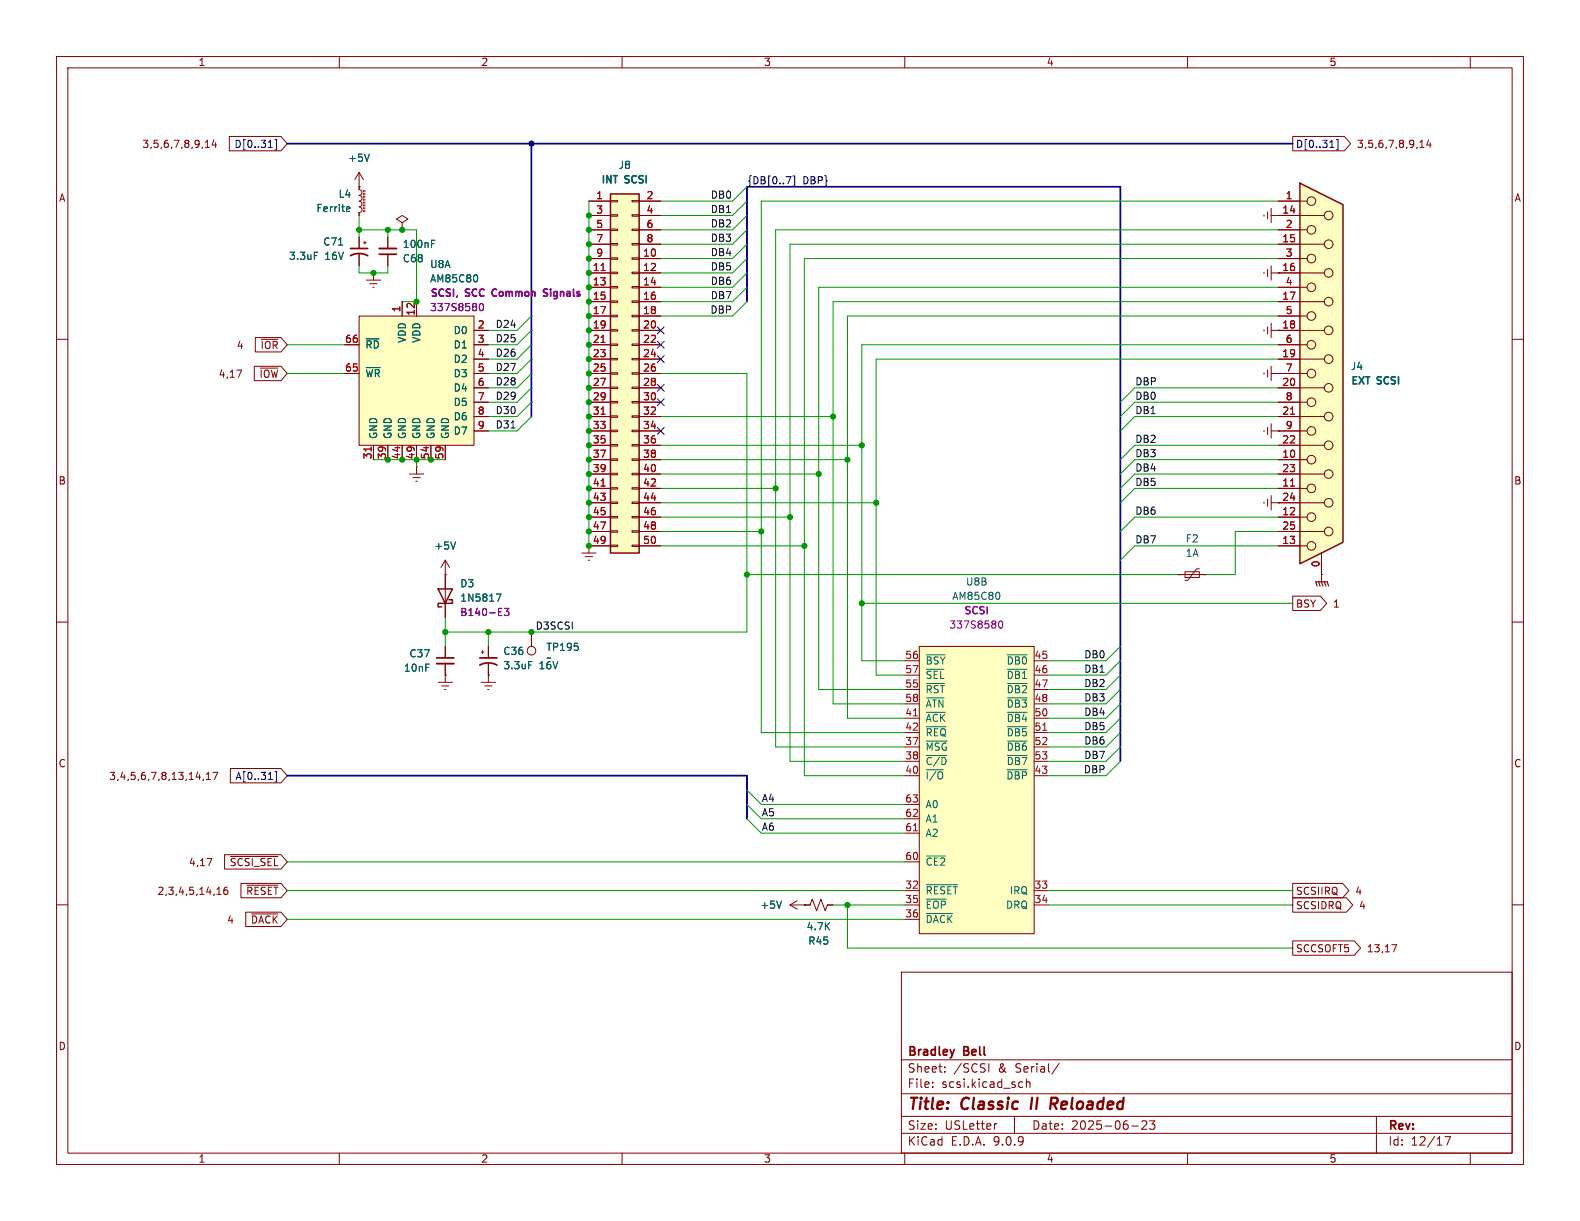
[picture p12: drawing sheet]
<svg xmlns="http://www.w3.org/2000/svg" width="279mm" height="216mm" viewBox="0 0 279 216" stroke-linecap="round" stroke-linejoin="round" font-family="sans-serif">
<g fill="none" stroke="#840000" stroke-width=".18">
<path d="M10 10h259.4v195.9h-259.4zM12 12h255.4v191.9h-255.4zM60 10v2M110 10v2M160 10v2M210 10v2M260 10v2M63.5 33.5l.3 .1 .2 .3-.1 .4-.4 .2 .4 .2 .1 .3-.1 .4-.4 .2 .4 .2 .1 .4-.2 .3-.3 .1 .4 .1 .1 .4-.1 .3-.4 .2v.5M63.5 33v.5M64.3 33.7v.2M64.3 34.2v.2M64.3 34.7v.2"/>
<path d="M64.3 35.2v.2M64.3 35.7v.2M64.3 36.2v.2M64.3 36.7v.3M64.3 37.2v.3M64.5 33.7v.2M64.5 34.2v.2M64.5 34.7v.2M64.5 35.2v.2M64.5 35.7v.2M64.5 36.2v.2M64.5 36.7v.3"/>
<path d="M64.5 37.2v.3M63.5 41.9v2M63.5 45v2M64.3 42.9h.5M64.5 42.7v.5M10 60h2M223.5 65.9v.3M224.2 65.4v1.3M224.8 66h1.3M224.8 64.8v2.5M226.1 66h.1M267.4 60h2"/>
<path d="M10 110h2M78.7 119.4h.1M78.7 114.3v2M78.7 117.3v3.4M85.1 115.3h.5M85.3 115.1v.5M86.4 119.4h.1M86.4 114.3v2M86.4 117.3v3.4M94 111.8v2.5M233.7 101.6h.1M233.7 101.6v1.3"/>
<path d="M267.4 110h2M77.5 120.7h2.5M78.1 121.3h1.3M78.6 121.9h.3M85.1 120.7h2.5M85.7 121.3h1.3M86.2 121.9h.3M10 160h2M142.2 160h1.1l.3-1 .8 2 .8-2 .7 2 .4-1h1M159.4 171.9h108v32h-108zM267.4 160h2M159.4 197.4h108"/>
<path d="M159.4 193.4h108M159.4 187.4h108M164.9 192.1v.2M164.9 191.4v.1M167.1 189.4v.2M167.1 188.7v.1M174.9 188.1v1.5M176.3 198.7l-.3 .1M179.4 197.4v3M180.4 191.3l.5 .1M180.9 192.2l-.5 .1M181.5 191.4l.2-.1 .4 .1v.9"/>
<path d="M181.5 190.8v1.5M187.3 188l-1.3 1.9M200.1 199.1h1.2M201.9 198.3l.6-.1 .2 .1 .1 .3-.9 1.1h.9M203.3 198.2h.9l-.5 .6 .4 .1v.6l-.2 .2h-.4l-.2-.2M243.4 197.4v6.5M60 203.9v2M110 203.9v2M159.4 200.4h108M160 203.9v2M210 203.9v2M255.5 201h1l-.6 1.5"/>
<path d="M260 203.9v2"/>
<circle cx="94" cy="115.1" r=".76"/>
</g>
<path d="M182.5 194.1l-.2 2M183.5 194.1l-.3 2M186.3 195.2l.5 .9M186.7 194.1h-.8l-.2 2M186.8 195.1l-1 .1" fill="none" stroke="#840000" stroke-width=".4"/>
<path d="M62 45.2a3.2 3.2 0 0 1 3 0M62 43.9h3M77.2 116.3h3.1M84.8 117.6a3.2 3.2 0 0 1 3.1 0M84.8 116.3h3.1" fill="none" stroke="#840000" stroke-width=".3"/>
<path d="M61.5 36.6h.3l.1 .3-.6 .1M61.8 37.3l-.3 .1M55.6 44.6h.6M59.9 43.3h.7M93.5 117h.6" fill="none" stroke="#006464" stroke-width=".18"/>
<path d="M232.9 103.6l-.2-.7h2l.2 .7M233.2 102.9l.2 .7M233.7 102.9l.2 .7M234.2 102.9l.2 .7" fill="none" stroke="#840000" stroke-width=".2"/>
<path d="M77.2 117.3h3.1" fill="none" stroke="#840000" stroke-width=".33"/>
<path d="M229.9 32.4l7.6 3.8v59.7l-7.6 3.8z" fill="#ffffc2"/>
<path d="M229.9 32.4l7.6 3.8v59.7l-7.6 3.8z" fill="none" stroke="#840000" stroke-width=".25"/>
<g fill="none" stroke="#840000" stroke-width=".18">
<path d="M226.1 35.6h5M226.1 38.1h8.1M226.1 40.6h5M226.1 43.2h8.1M226.1 45.7h5M226.1 48.3h8.1M226.1 50.8h5M226.1 53.3h8.1M226.1 55.9h5M226.1 58.4h8.1M223.5 76.1v.2M224.2 75.6v1.2"/>
<path d="M224.8 76.2h6.3M224.8 74.9v2.6M226.1 76.2h.1M226.1 61h5M226.1 63.5h8.1M226.1 66h5M226.1 68.6h8.1M226.1 71.1h5M226.1 73.7h8.1M226.1 78.7h8.1M226.1 81.3h5M226.1 83.8h8.1"/>
<path d="M226.1 86.4h5M226.1 88.9h8.1M226.1 91.4h5M226.1 94h8.1M226.1 96.5h5M233.7 97.8v3.8"/>
<circle cx="231.9" cy="35.6" r=".76"/>
<circle cx="234.9" cy="38.1" r=".76"/>
<circle cx="231.9" cy="40.6" r=".76"/>
<circle cx="231.9" cy="45.7" r=".76"/>
<circle cx="231.9" cy="55.9" r=".76"/>
<circle cx="231.9" cy="50.8" r=".76"/>
<circle cx="234.9" cy="58.4" r=".76"/>
<circle cx="234.9" cy="43.2" r=".76"/>
<circle cx="234.9" cy="53.3" r=".76"/>
<circle cx="234.9" cy="48.3" r=".76"/>
<circle cx="231.9" cy="66" r=".76"/>
<circle cx="231.9" cy="61" r=".76"/>
<circle cx="231.9" cy="71.1" r=".76"/>
<circle cx="231.9" cy="76.2" r=".76"/>
<circle cx="234.9" cy="78.7" r=".76"/>
<circle cx="234.9" cy="63.5" r=".76"/>
<circle cx="234.9" cy="68.6" r=".76"/>
<circle cx="234.9" cy="73.7" r=".76"/>
<circle cx="231.9" cy="81.3" r=".76"/>
<circle cx="231.9" cy="86.4" r=".76"/>
<circle cx="231.9" cy="96.5" r=".76"/>
<circle cx="231.9" cy="91.4" r=".76"/>
<circle cx="234.9" cy="94" r=".76"/>
<circle cx="234.9" cy="83.8" r=".76"/>
<circle cx="234.9" cy="88.9" r=".76"/>
</g>
<path d="M228.2 73.2h.7M228.2 85.9h.7" fill="none" stroke="#a90000" stroke-width=".18"/>
<path d="M162.6 114.3h20.3v50.8h-20.3z" fill="#ffffc2"/>
<g fill="none" stroke="#840000" stroke-width=".18">
<path d="M223.5 38v.2M224.2 37.5v1.2M224.8 36.8v2.6M224.8 38.1h1.3M226.1 38.1h.1M223.5 48.1v.3M223.5 58.3v.2M224.2 47.6v1.3M224.2 57.8v1.3M224.8 47v2.5M224.8 57.2v2.5M224.8 48.3h1.3"/>
<path d="M224.8 58.4h1.3M226.1 48.3h.1M226.1 58.4h.1M223.5 88.8v.2M224.2 88.3v1.2M224.8 88.9h1.3M224.8 87.6v2.6M226.1 88.9h.1M160 116.8h2.6M160 119.4h2.6M162.6 114.3h20.3v50.8h-20.3zM182.9 116.8h2.5"/>
<path d="M182.9 119.4h2.5M160 121.9h2.6M160 124.5h2.6M160 127h2.6M160 129.5h2.6M160 132.1h2.6M160 134.6h2.6M160 137.2h2.6M182.9 121.9h2.5M182.9 124.5h2.5M182.9 127h2.5M182.9 129.5h2.5"/>
<path d="M182.9 132.1h2.5M182.9 134.6h2.5M182.9 137.2h2.5M160 142.2h2.6M160 144.8h2.6M160 147.3h2.6M160 152.4h2.6M160 157.5h2.6M182.9 157.5h2.5M160 160h2.6M160 162.6h2.6M182.9 160h2.5"/>
</g>
<g fill="none" stroke="#006464" stroke-width=".18">
<path d="M163.8 115.8h3.3M163.8 118.3h3.1M176.7 104.8l.1 .4-.1 .7M178.1 115.8h3.5M178.1 118.3h3.5M163.8 120.9h3.2M163.8 123.4h3.1M163.8 126h3.4M163.8 128.5h3.5M163.8 131h3.7M163.8 133.6h3.6M163.8 136.1h3"/>
<path d="M178.1 136.1h3.5M178.1 120.9h3.5M178.1 123.4h3.5M178.1 126h3.5M178.1 128.5h3.5M178.1 131h3.5M178.1 133.6h3.5M163.8 151.4h3.4M163.8 156.4h5.5M163.8 159h3.5M163.8 161.5h4.6"/>
</g>
<path d="M161.5 126.6h.8M184.4 129.1h.7M161.5 146.9h.8" fill="none" stroke="#a90000" stroke-width=".18"/>
<path d="M176.7 109.9l.2-.1a.68 .68 0 0 1 .4 .6 .68 .68 0 0 1-.4 .7l-.2-.2-.1-.3z" fill="none" stroke="#840084" stroke-width=".18"/>
<path d="M107.9 34.3h5.1v63.5h-5.1z" fill="#ffffc2"/>
<path d="M107.9 34.3h5.1v63.5h-5.1zM77.5 104.1h2.5l-1.3 2.6zM79.4 106h.6v.7h-2.5v.6h.6" fill="none" stroke="#840000" stroke-width=".25"/>
<g fill="none" stroke="#840000" stroke-width=".18">
<path d="M63.5 33h.1M63.5 30.5l-.8 1.3M63.5 30.5l.8 1.3M63.5 30.5v2.5M71.1 39.4l1-.7-1-.6-1 .6 1 .7v1.2M104.1 35.6h3.8M104.1 38.1h3.8M107.9 35.4h1.3v.3h-1.3zM107.9 38h1.3v.2h-1.3zM111.8 35.4h1.2v.3h-1.2zM111.8 38h1.2v.2h-1.2zM113 35.6h3.8"/>
<path d="M113 38.1h3.8M64.8 49.5h2.5M65.4 50.2h1.3M65.9 50.8h.3M66 48.3h.1M66 48.3v1.2M68.6 41.9v2M68.6 45v2M71.1 40.6h.1M104.1 40.6h3.8M104.1 43.2h3.8M104.1 45.7h3.8"/>
<path d="M104.1 48.3h3.8M104.1 50.8h3.8M104.1 53.3h3.8M104.1 55.9h3.8M104.1 58.4h3.8M107.9 40.5h1.3v.3h-1.3zM107.9 43.1h1.3v.2h-1.3zM107.9 45.6h1.3v.2h-1.3zM107.9 48.1h1.3v.3h-1.3zM107.9 50.7h1.3v.2h-1.3zM107.9 53.2h1.3v.3h-1.3zM107.9 55.8h1.3v.2h-1.3z"/>
<path d="M107.9 58.3h1.3v.2h-1.3zM111.8 40.5h1.2v.3h-1.2zM111.8 43.1h1.2v.2h-1.2zM111.8 45.6h1.2v.2h-1.2zM111.8 48.1h1.2v.3h-1.2zM111.8 50.7h1.2v.2h-1.2zM111.8 53.2h1.2v.3h-1.2zM111.8 55.8h1.2v.2h-1.2zM111.8 58.3h1.2v.2h-1.2zM113 40.6h3.8M113 43.2h3.8M113 45.7h3.8"/>
<path d="M113 48.3h3.8M113 50.8h3.8M113 53.3h3.8M113 55.9h3.8M113 58.4h3.8M104.1 61h3.8M104.1 63.5h3.8M104.1 66h3.8M104.1 68.6h3.8M104.1 71.1h3.8M104.1 73.7h3.8M104.1 76.2h3.8"/>
<path d="M104.1 78.7h3.8M107.9 60.8h1.3v.3h-1.3zM107.9 63.4h1.3v.2h-1.3zM107.9 65.9h1.3v.3h-1.3zM107.9 68.5h1.3v.2h-1.3zM107.9 71h1.3v.2h-1.3zM107.9 73.5h1.3v.3h-1.3zM107.9 76.1h1.3v.2h-1.3zM107.9 78.6h1.3v.3h-1.3zM111.8 60.8h1.2v.3h-1.2zM111.8 63.4h1.2v.2h-1.2zM111.8 65.9h1.2v.3h-1.2z"/>
<path d="M111.8 68.5h1.2v.2h-1.2zM111.8 71h1.2v.2h-1.2zM111.8 73.5h1.2v.3h-1.2zM111.8 76.1h1.2v.2h-1.2zM111.8 78.6h1.2v.3h-1.2zM113 61h3.8M113 63.5h3.8M113 66h3.8M113 68.6h3.8M113 71.1h3.8M113 73.7h3.8M113 76.2h3.8"/>
<path d="M113 78.7h3.8M72.4 83.8h2.5M73 84.5h1.3M73.5 85.1h.3M73.7 82.6h.1M73.7 82.6v1.2M78.7 99.1v10.1M78.7 99.1l-.7 1.2M78.7 99.1l.8 1.2M104.1 81.3h3.8M104.1 83.8h3.8M104.1 86.4h3.8"/>
<path d="M104.1 88.9h3.8M104.1 91.4h3.8M104.1 94h3.8M104.1 96.5h3.8M107.9 81.2h1.3v.2h-1.3zM107.9 83.7h1.3v.2h-1.3zM107.9 86.2h1.3v.3h-1.3zM107.9 88.8h1.3v.2h-1.3zM107.9 91.3h1.3v.3h-1.3zM107.9 93.9h1.3v.2h-1.3zM107.9 96.4h1.3v.2h-1.3zM111.8 81.2h1.2v.2h-1.2z"/>
<path d="M111.8 83.7h1.2v.2h-1.2zM111.8 86.2h1.2v.3h-1.2zM111.8 88.8h1.2v.2h-1.2zM111.8 91.3h1.2v.3h-1.2zM111.8 93.9h1.2v.2h-1.2zM111.8 96.4h1.2v.2h-1.2zM113 81.3h3.8M113 83.8h3.8M113 86.4h3.8M113 88.9h3.8M113 91.4h3.8M113 94h3.8"/>
<path d="M113 96.5h3.8M78.7 101.6h.1M141 159.3l-1.3 .7M139.7 160l1.3 .8M139.7 160h2.5M142.2 160h.1"/>
</g>
<path d="M106.3 47.8h.7M106.3 60.5h.7M106.3 73.2h.7M106.3 85.9h.7" fill="none" stroke="#a90000" stroke-width=".18"/>
<path d="M65.3 27.2l-.4 1.3M76.3 43.1h.4M76.3 42.5h.6M80.6 95.8l-.5 1.3M87.7 105h.9l-.6 1.3M138.2 159.3l-.4 1.3" fill="none" stroke="#006464" stroke-width=".18"/>
<path d="M88.2 108.8h.6M88.2 107.6h.6M89.2 107.6h.8l-.4 .5 .3 .1v.5l-.2 .1-.5-.1" fill="none" stroke="#840084" stroke-width=".18"/>
<path d="M67.1 45h3" fill="none" stroke="#840000" stroke-width=".3"/>
<path d="M67.1 43.9h3" fill="none" stroke="#840000" stroke-width=".33"/>
<path d="M63.5 55.9h20.3v22.8h-20.3z" fill="#ffffc2"/>
<g fill="none" stroke="#840000" stroke-width=".18">
<path d="M36.3 26.1h.7M36.4 25.1l.3-.3v1.3M37.8 24.7l-.3 .9h.8M38.1 25.2v.9M40.6 24.1h9.1l1.1 1.3-1.1 1.3h-9.1zM63.5 33h.1M63.5 33v.5M63.5 37.6v.5M104.1 35.6h3.8M104.1 38.1h3.8M113 35.6h3.8M113 38.1h3.8"/>
<path d="M226.1 38.1h.1M226.1 35.6h3.8M226.1 38.1h3.8M228.6 24.1h9.1l1.1 1.3-1.1 1.3h-9.1zM251.1 26.1h.7M251.2 25.1l.3-.3v1.3M252.6 24.7l-.3 .9h.8M252.9 25.2v.9M45.1 59.7h4.6l1.1 1.3-1.1 1.2h-4.6zM63.5 55.9h20.3v22.8h-20.3zM63.5 41.9v2M63.5 45v2"/>
<path d="M66 48.3h.1M68.6 41.9v2M68.6 45v2M71.1 53.3v2.6M73.7 53.3v2.6M83.8 58.4h2.6M104.1 58.4h3.8M104.1 40.6h3.8M104.1 43.2h3.8M104.1 45.7h3.8M104.1 48.3h3.8M104.1 50.8h3.8"/>
<path d="M104.1 53.3h3.8M104.1 55.9h3.8M113 58.4h3.8M113 40.6h3.8M113 43.2h3.8M113 45.7h3.8M113 48.3h3.8M113 50.8h3.8M113 53.3h3.8M113 55.9h3.8M226.1 58.4h.1M226.1 48.3h.1"/>
<path d="M226.1 58.4h3.8M226.1 40.6h3.8M226.1 43.2h3.8M226.1 45.7h3.8M226.1 48.3h3.8M226.1 50.8h3.8M226.1 53.3h3.8M226.1 55.9h3.8M41.9 65.4h.8l-.5 1.3M45 64.8h4.7l1.1 1.2-1.1 1.3h-4.7zM46 65.1h3.1M46.2 60h2.9"/>
<path d="M61 61h2.5M61 66h2.5M66 78.7v2.6M68.6 78.7v2.6M71.1 78.7v2.6M73.7 78.7v2.6M76.2 78.7v2.6M78.7 78.7v2.6M83.8 61h2.6M83.8 66h2.6M83.8 63.5h2.6M83.8 68.6h2.6"/>
<path d="M83.8 71.1h2.6M83.8 73.7h2.6M83.8 76.2h2.6M104.1 61h3.8M104.1 66h3.8M104.1 63.5h3.8M104.1 68.6h3.8M104.1 71.1h3.8M104.1 73.7h3.8M104.1 76.2h3.8M104.1 78.7h3.8M113 61h3.8"/>
<path d="M113 66h3.8M113 63.5h3.8M113 68.6h3.8M113 71.1h3.8M113 73.7h3.8M113 76.2h3.8M113 78.7h3.8M226.1 76.2h.1M226.1 66h.1M226.1 61h3.8M226.1 66h3.8M226.1 63.5h3.8"/>
<path d="M226.1 68.6h3.8M226.1 71.1h3.8M226.1 73.7h3.8M226.1 76.2h3.8M226.1 78.7h3.8M102.9 97.8h2.5M103.5 98.4h1.3M104 99.1h.3M104.1 96.5h.1M104.1 96.5v1.3M104.1 81.3h3.8M104.1 83.8h3.8"/>
<path d="M104.1 86.4h3.8M104.1 88.9h3.8M104.1 91.4h3.8M104.1 94h3.8M104.1 96.5h3.8M113 81.3h3.8M113 83.8h3.8M113 86.4h3.8M113 88.9h3.8M113 91.4h3.8M113 94h3.8M113 96.5h3.8"/>
<path d="M226.1 88.9h.1M226.1 81.3h3.8M226.1 83.8h3.8M226.1 86.4h3.8M226.1 88.9h3.8M226.1 91.4h3.8M226.1 94h3.8M226.1 96.5h3.8M233.7 97.8v3.8M78.7 119.4h.1M78.7 101.6h.1M78.7 101.6v2.5"/>
<path d="M78.7 106.7v2.5M78.7 114.3v2M78.7 117.3v2.1M86.4 119.4h.1M86.4 114.3v2M86.4 117.3v2.1M94 111.8v2.5M208.3 101.6h5.1M209.5 101.1h2.6v1h-2.6zM212.1 100.6h-.5l-1.5 2h-.6M228.6 105.4h4.9l1.1 1.3-1.1 1.3h-4.9zM233.7 101.6h.1"/>
<path d="M36 137.8l-.1 .2M36.5 137.8h.7M36.5 136.9l.4-.3v1.2M37.6 136.6h.9l-.6 1.2M40.7 135.9h9l1.1 1.3-1.1 1.2h-9zM36.6 151.8h.9l-.6 1.3M38.4 158.2h.7M38.6 157.1l.1-.2v1.3M39.7 151.1h10l1.1 1.3-1.1 1.3h-10zM40.2 156.9h-.4a.86 .86 0 0 0 0 1.3l.4-.2 .1-.4-.2-.2h-.3l-.2 .2M40.7 151.4h8.4M42.6 156.2h7.1l1.1 1.3-1.1 1.3h-7.1z"/>
<path d="M43.7 156.5h5.4M228.6 158.7h9.5l1.1 1.3-1.1 1.3h-9.5zM228.6 156.2h8.8l1.1 1.3-1.1 1.3h-8.8zM43.5 161.3h6.2l1.1 1.3-1.1 1.2h-6.2zM44.5 161.6h4.6M142.2 160h.1M142.2 160h1.1M146.3 160h1M228.6 166.4h10.9l1.1 1.2-1.1 1.3h-10.9zM246.1 167h.9l-.6 1.3"/>
</g>
<g fill="none" stroke="#006464" stroke-width=".18">
<path d="M61.5 36.6h.3l.1 .3-.6 .1M61.8 37.3l-.3 .1M65.3 27.2l-.4 1.3M55.6 44.6h.6M59.9 43.3h.7M64.7 59.9h2.3M76.3 43.1h.4M76.3 42.5h.6M84.3 48.7l.2 .4-.2 .6M64.7 65h2.5M80.6 95.8l-.5 1.3M87.7 105h.9l-.6 1.3"/>
<path d="M93.5 117h.6M138.2 159.3l-.4 1.3"/>
</g>
<path d="M106.3 47.8h.7M65.6 79v.8M106.3 73.2h.7M106.3 60.5h.7M228.2 73.2h.7M106.3 85.9h.7M228.2 85.9h.7" fill="none" stroke="#a90000" stroke-width=".18"/>
<path d="M96.1 52.3l.5 .1M96.6 51.1h-.3l-.2 .3 .1 .3 .4 .1" fill="none" stroke="#840084" stroke-width=".25"/>
<path d="M84.9 53.7h.2a.68 .68 0 0 1 .4 .6 .68 .68 0 0 1-.4 .6 .84 .84 0 0 1-.2-1.2zM88.2 108.8h.6M88.2 107.6h.6M89.2 107.6h.8l-.4 .5 .3 .1v.5l-.2 .1-.5-.1" fill="none" stroke="#840084" stroke-width=".18"/>
<g fill="none" stroke="#000084" stroke-width=".18">
<path d="M47.5 26.1h.7M48.6 24.7h.3v1.8h-.3M139 31.2h.9l-.6 1.3M140.2 31.1h.3v1.8h-.3M235.2 26.1h.7M236.3 24.7h.3v1.8h-.3M116.2 57.8l1.2 1.2M117.4 57.8l-1.2 1.2M116.2 68l1.2 1.2M116.2 62.9l1.2 1.2M116.2 60.4l1.2 1.2M116.2 75.6l1.2 1.2"/>
<path d="M116.2 70.5l1.2 1.2M117.4 68l-1.2 1.2M117.4 62.9l-1.2 1.2M117.4 60.4l-1.2 1.2M117.4 75.6l-1.2 1.2M117.4 70.5l-1.2 1.2M47.5 137.8h.7M48.6 136.4h.3v1.9h-.3"/>
</g>
<path d="M90.4 75.7h.7" fill="none" stroke="#0f0f0f" stroke-width=".18"/>
<path d="M50.8 25.4h177.8M94 25.4v48.3M132.1 53.3v-20.3h66v101.6M50.8 137.2h81.3v7.6" fill="none" stroke="#000084" stroke-width=".3"/>
<g fill="none" stroke="#009600" stroke-width=".18">
<path d="M63.5 38.1v3.8M104.1 35.6v60.9M132.1 38.1l-2.6 2.5h-12.7M132.1 33l-2.6 2.6h-12.7M132.1 35.6l-2.6 2.5h-12.7M226.1 35.6h-91.5v93.9h25.4M63.5 40.6h10.2v12.7h-2.6M63.5 47v1.3h5.1v-1.3M68.6 40.6v1.3M94 58.4l-2.6 2.6h-5M94 55.9l-2.6 2.5h-5M132.1 43.2l-2.6 2.5h-12.7"/>
<path d="M132.1 40.6l-2.6 2.6h-12.7M132.1 53.3l-2.6 2.6h-12.7M132.1 48.3l-2.6 2.5h-12.7M132.1 45.7l-2.6 2.6h-12.7M132.1 50.8l-2.6 2.5h-12.7M226.1 45.7h-83.9v91.5h17.8M226.1 43.2h-86.4v91.4h20.3M226.1 40.6h-88.9v91.5h22.8M226.1 55.9h-76.2v71.1h10.1M226.1 53.3h-78.8v71.2h12.7M226.1 50.8h-81.3v71.1h15.2M50.8 61h10.2"/>
<path d="M50.8 66h10.2M94 66l-2.6 2.6h-5M94 68.6l-2.6 2.5h-5M94 61l-2.6 2.5h-5M94 71.1l-2.6 2.6h-5M94 63.5l-2.6 2.5h-5M94 73.7l-2.6 2.5h-5M116.8 73.7h30.5M116.8 66h15.3v45.8h-53.4M116.8 78.7h35.6M226.1 68.6h-25.4l-2.6 2.5M226.1 71.1h-25.4l-2.6 2.6"/>
<path d="M226.1 61h-73.7v55.8h7.6M226.1 63.5h-71.2v55.9h5.1M226.1 73.7h-25.4l-2.6 2.5M226.1 78.7h-25.4l-2.6 2.6M66 81.3h12.7M73.7 81.3v1.3M116.8 86.4h20.4M116.8 81.3h33.1M116.8 83.8h28M116.8 91.4h22.9M116.8 94h17.8M116.8 96.5h25.4"/>
<path d="M116.8 88.9h38.1M226.1 86.4h-25.4l-2.6 2.5M226.1 94h-7.7v7.6h-5M226.1 81.3h-25.4l-2.6 2.5M226.1 83.8h-25.4l-2.6 2.6M226.1 91.4h-25.4l-2.6 2.6M226.1 96.5h-25.4l-2.6 2.6M78.7 109.2v5.1M86.4 111.8v2.5M132.1 101.6h76.2M152.4 106.7h76.2M198.1 116.8l-2.5 2.6h-10.2"/>
<path d="M198.1 114.3l-2.5 2.5h-10.2M198.1 119.4l-2.5 2.5h-10.2M132.1 139.7l2.5 2.5h25.4M198.1 124.5l-2.5 2.5h-10.2M198.1 121.9l-2.5 2.6h-10.2M198.1 129.5l-2.5 2.6h-10.2M198.1 127l-2.5 2.5h-10.2M198.1 132.1l-2.5 2.5h-10.2M198.1 134.6l-2.5 2.6h-10.2M50.8 157.5h109.2M50.8 152.4h109.2M132.1 142.2l2.5 2.6h25.4"/>
<path d="M132.1 144.8l2.5 2.5h25.4M185.4 157.5h43.2M50.8 162.6h109.2M147.3 160h12.7M149.9 160v7.6h78.7M185.4 160h43.2"/>
</g>
<g fill="#009600" stroke="#009600" stroke-width=".18">
<circle cx="152.4" cy="78.7" r=".46"/>
<circle cx="137.2" cy="86.4" r=".46"/>
<circle cx="149.9" cy="81.3" r=".46"/>
<circle cx="144.8" cy="83.8" r=".46"/>
<circle cx="147.3" cy="73.7" r=".46"/>
<circle cx="142.2" cy="96.5" r=".46"/>
<circle cx="139.7" cy="91.4" r=".46"/>
<circle cx="152.4" cy="106.7" r=".46"/>
<circle cx="154.9" cy="88.9" r=".46"/>
<circle cx="132.1" cy="101.6" r=".46"/>
<circle cx="134.6" cy="94" r=".46"/>
<circle cx="94" cy="111.8" r=".46"/>
<circle cx="86.4" cy="111.8" r=".46"/>
<circle cx="149.9" cy="160" r=".46"/>
<circle cx="104.1" cy="96.5" r=".46"/>
<circle cx="104.1" cy="86.4" r=".46"/>
<circle cx="104.1" cy="91.4" r=".46"/>
<circle cx="104.1" cy="88.9" r=".46"/>
<circle cx="104.1" cy="94" r=".46"/>
<circle cx="104.1" cy="81.3" r=".46"/>
<circle cx="104.1" cy="83.8" r=".46"/>
<circle cx="76.2" cy="81.3" r=".46"/>
<circle cx="78.7" cy="111.8" r=".46"/>
<circle cx="73.7" cy="81.3" r=".46"/>
<circle cx="71.1" cy="81.3" r=".46"/>
<circle cx="73.7" cy="53.3" r=".46"/>
<circle cx="104.1" cy="63.5" r=".46"/>
<circle cx="104.1" cy="61" r=".46"/>
<circle cx="104.1" cy="66" r=".46"/>
<circle cx="104.1" cy="68.6" r=".46"/>
<circle cx="68.6" cy="81.3" r=".46"/>
<circle cx="104.1" cy="73.7" r=".46"/>
<circle cx="104.1" cy="76.2" r=".46"/>
<circle cx="104.1" cy="78.7" r=".46"/>
<circle cx="104.1" cy="71.1" r=".46"/>
<circle cx="104.1" cy="40.6" r=".46"/>
<circle cx="104.1" cy="43.2" r=".46"/>
<circle cx="104.1" cy="45.7" r=".46"/>
<circle cx="104.1" cy="48.3" r=".46"/>
<circle cx="104.1" cy="38.1" r=".46"/>
<circle cx="104.1" cy="58.4" r=".46"/>
<circle cx="104.1" cy="55.9" r=".46"/>
<circle cx="104.1" cy="53.3" r=".46"/>
<circle cx="104.1" cy="50.8" r=".46"/>
<circle cx="63.5" cy="40.6" r=".46"/>
<circle cx="68.6" cy="40.6" r=".46"/>
<circle cx="71.1" cy="40.6" r=".46"/>
<circle cx="66" cy="48.3" r=".46"/>
</g>
<circle cx="94" cy="25.4" r=".46" fill="#000084" stroke="#000084" stroke-width=".18"/>
<g font-size="2.8" fill="#840000">
<text x="160.4" y="196.8">Title:</text>
<text x="170.1" y="196.8">Classic</text>
<text x="187.4" y="196.8">Reloaded</text>
</g>
<g font-size="2.1" fill="#840000">
<text x="160.4" y="189.9">Sheet:</text>
<text x="160.4" y="187.1">Bradley</text>
<text x="168.6" y="189.9">/SCSI</text>
<text x="170.5" y="187.1">Bell</text>
<text x="176.6" y="189.9">&amp;</text>
<text x="179.7" y="189.9">Serial/</text>
<text x="160.4" y="192.6">File:</text>
<text x="166.5" y="192.6">scsi.kicad_sch</text>
<text x="160.4" y="202.8">KiCad</text>
<text x="160.4" y="200">Size:</text>
<text x="167.1" y="200">USLetter</text>
<text x="168.1" y="202.8">E.D.A.</text>
<text x="175.7" y="202.8">9.0.9</text>
<text x="182.4" y="200">Date:</text>
<text x="189.4" y="200">2025-06-23</text>
<text x="245.4" y="200.2">Rev:</text>
<text x="245.4" y="202.8">Id:</text>
<text x="249.5" y="202.8">12/17</text>
</g>
<g font-size="1.8" fill="#840000">
<text x="35" y="11.9">1</text>
<text x="85" y="11.9">2</text>
<text x="135" y="11.9">3</text>
<text x="185" y="11.9">4</text>
<text x="235" y="11.9">5</text>
<text x="25.1" y="26.4">3,5,6,7,8,9,14</text>
<text x="239.9" y="26.4">3,5,6,7,8,9,14</text>
<text x="10.3" y="35.9">A</text>
<text x="267.7" y="35.9">A</text>
<text x="41.8" y="61.9">4</text>
<text x="46" y="61.9">~{IOR}</text>
<text x="38.6" y="67">4,17</text>
<text x="45.8" y="67">~{IOW}</text>
<text x="10.3" y="85.9">B</text>
<text x="267.7" y="85.9">B</text>
<text x="229.1" y="107.6">BSY</text>
<text x="235.6" y="107.6">1</text>
<text x="10.3" y="135.9">C</text>
<text x="267.7" y="135.9">C</text>
<text x="19.2" y="138.1">3,4,5,6,7,8,13,14,17</text>
<text x="33.3" y="153.4">4,17</text>
<text x="40.5" y="153.4">~{SCSI_SEL}</text>
<text x="27.7" y="158.4">2,3,4,5,14,16</text>
<text x="43.4" y="158.4">~{RESET}</text>
<text x="229.1" y="161">SCSIDRQ</text>
<text x="229.1" y="158.4">SCSIIRQ</text>
<text x="239.6" y="158.4">4</text>
<text x="240.2" y="161">4</text>
<text x="40.1" y="163.5">4</text>
<text x="44.3" y="163.5">~{DACK}</text>
<text x="229.1" y="168.6">SCCSOFT5</text>
<text x="241.6" y="168.6">13,17</text>
<text x="10.3" y="185.9">D</text>
<text x="267.7" y="185.9">D</text>
<text x="35" y="205.8">1</text>
<text x="85" y="205.8">2</text>
<text x="135" y="205.8">3</text>
<text x="185" y="205.8">4</text>
<text x="235" y="205.8">5</text>
</g>
<g font-size="1.8" fill="#000084">
<text x="41.4" y="26.4">D[0..31]</text>
<text x="229.1" y="26.4">D[0..31]</text>
<text x="132.1" y="32.7">{DB[0..7]</text>
<text x="142" y="32.7">DBP}</text>
<text x="41.5" y="138.1">A[0..31]</text>
</g>
<g font-size="1.8" fill="#006464">
<text x="61.5" y="28.8">+5V</text>
<text x="59.8" y="35.2">L4</text>
<text x="106.2" y="32.8">INT</text>
<text x="109.3" y="30.1">J8</text>
<text x="110.5" y="32.8">SCSI</text>
<text x="55.8" y="37.7">Ferrite</text>
<text x="51" y="46.2">3.3uF</text>
<text x="57.1" y="43.6">C71</text>
<text x="57.4" y="46.2">16V</text>
<text x="71.1" y="44">100nF</text>
<text x="71.1" y="46.6">C68</text>
<text x="76" y="47.6">U8A</text>
<text x="76" y="50.1">AM85C80</text>
<text x="80.1" y="59.3">D0</text>
<text x="64.5" y="61.8">~{RD}</text>
<text x="72" y="60.7" transform="rotate(-90 72 60.7)">VDD</text>
<text x="74.5" y="60.7" transform="rotate(-90 74.5 60.7)">VDD</text>
<text x="80.1" y="61.8">D1</text>
<text x="80.1" y="64.4">D2</text>
<text x="238.8" y="65.6">J4</text>
<text x="64.5" y="66.9">~{WR}</text>
<text x="80.1" y="66.9">D3</text>
<text x="80.1" y="69.4">D4</text>
<text x="80.1" y="72">D5</text>
<text x="238.8" y="68.3">EXT</text>
<text x="243.6" y="68.3">SCSI</text>
<text x="66.9" y="77.7" transform="rotate(-90 66.9 77.7)">GND</text>
<text x="69.4" y="77.7" transform="rotate(-90 69.4 77.7)">GND</text>
<text x="72" y="77.7" transform="rotate(-90 72 77.7)">GND</text>
<text x="74.5" y="77.7" transform="rotate(-90 74.5 77.7)">GND</text>
<text x="77.1" y="77.7" transform="rotate(-90 77.1 77.7)">GND</text>
<text x="79.6" y="77.7" transform="rotate(-90 79.6 77.7)">GND</text>
<text x="80.1" y="74.5">D6</text>
<text x="80.1" y="77.1">D7</text>
<text x="76.7" y="97.4">+5V</text>
<text x="209.6" y="96.1">F2</text>
<text x="209.6" y="98.7">1A</text>
<text x="81.3" y="104.1">D3</text>
<text x="81.3" y="106.6">1N5817</text>
<text x="168.3" y="106.3">AM85C80</text>
<text x="170.7" y="103.7">U8B</text>
<text x="71.3" y="119">10nF</text>
<text x="72.3" y="116.4">C37</text>
<text x="88.9" y="116">C36</text>
<text x="88.9" y="118.5">3.3uF</text>
<text x="95.3" y="118.5">16V</text>
<text x="96.5" y="115.3">TP195</text>
<text x="96.5" y="117.2">~</text>
<text x="163.6" y="117.7">~{BSY}</text>
<text x="177.9" y="117.7">~{DB0}</text>
<text x="163.6" y="120.2">~{SEL}</text>
<text x="163.6" y="122.8">~{RST}</text>
<text x="163.6" y="125.3">~{ATN}</text>
<text x="177.9" y="120.2">~{DB1}</text>
<text x="177.9" y="122.8">~{DB2}</text>
<text x="177.9" y="125.3">~{DB3}</text>
<text x="163.6" y="127.9">~{ACK}</text>
<text x="163.6" y="130.4">~{REQ}</text>
<text x="177.9" y="127.9">~{DB4}</text>
<text x="177.9" y="130.4">~{DB5}</text>
<text x="163.6" y="132.9">~{MSG}</text>
<text x="163.6" y="135.5">~{C/D}</text>
<text x="177.9" y="132.9">~{DB6}</text>
<text x="177.9" y="135.5">~{DB7}</text>
<text x="163.6" y="138">~{I/O}</text>
<text x="163.6" y="143.1">A0</text>
<text x="177.9" y="138">~{DBP}</text>
<text x="163.6" y="145.6">A1</text>
<text x="163.6" y="148.2">A2</text>
<text x="163.6" y="153.3">~{CE2}</text>
<text x="134.3" y="160.9">+5V</text>
<text x="163.6" y="158.3">~{RESET}</text>
<text x="163.6" y="160.9">~{EOP}</text>
<text x="177.8" y="160.9">DRQ</text>
<text x="178.5" y="158.3">IRQ</text>
<text x="142.5" y="164.7">4.7K</text>
<text x="142.8" y="167.2">R45</text>
<text x="163.6" y="163.4">~{DACK}</text>
</g>
<g font-size="1.8" fill="#a90000">
<text x="105.3" y="35.3">1</text>
<text x="114.2" y="35.3">2</text>
<text x="227.3" y="35.3">1</text>
<text x="105.3" y="37.8">3</text>
<text x="105.3" y="40.4">5</text>
<text x="114.2" y="37.8">4</text>
<text x="114.2" y="40.4">6</text>
<text x="226.7" y="37.8">14</text>
<text x="227.3" y="40.4">2</text>
<text x="105.3" y="42.9">7</text>
<text x="105.3" y="45.5">9</text>
<text x="113.6" y="45.5">10</text>
<text x="114.2" y="42.9">8</text>
<text x="226.7" y="42.9">15</text>
<text x="227.3" y="45.5">3</text>
<text x="104.7" y="48">11</text>
<text x="104.7" y="50.5">13</text>
<text x="104.7" y="53.1">15</text>
<text x="113.6" y="48">12</text>
<text x="113.6" y="50.5">14</text>
<text x="113.6" y="53.1">16</text>
<text x="226.7" y="48">16</text>
<text x="226.7" y="53.1">17</text>
<text x="227.3" y="50.5">4</text>
<text x="70.9" y="55.3" transform="rotate(-90 70.9 55.3)">1</text>
<text x="73.4" y="55.9" transform="rotate(-90 73.4 55.9)">12</text>
<text x="84.4" y="58.2">2</text>
<text x="104.7" y="55.6">17</text>
<text x="104.7" y="58.2">19</text>
<text x="113.6" y="55.6">18</text>
<text x="113.6" y="58.2">20</text>
<text x="226.7" y="58.2">18</text>
<text x="227.3" y="55.6">5</text>
<text x="60.9" y="60.7">66</text>
<text x="60.9" y="65.8">65</text>
<text x="84.4" y="60.7">3</text>
<text x="84.4" y="63.2">4</text>
<text x="84.4" y="65.8">5</text>
<text x="104.7" y="60.7">21</text>
<text x="104.7" y="63.2">23</text>
<text x="104.7" y="65.8">25</text>
<text x="113.6" y="60.7">22</text>
<text x="113.6" y="63.2">24</text>
<text x="113.6" y="65.8">26</text>
<text x="226.7" y="63.2">19</text>
<text x="227.3" y="60.7">6</text>
<text x="227.3" y="65.8">7</text>
<text x="84.4" y="68.3">6</text>
<text x="84.4" y="70.9">7</text>
<text x="104.7" y="68.3">27</text>
<text x="104.7" y="70.9">29</text>
<text x="113.6" y="68.3">28</text>
<text x="113.6" y="70.9">30</text>
<text x="226.7" y="68.3">20</text>
<text x="227.3" y="70.9">8</text>
<text x="84.4" y="73.4">8</text>
<text x="84.4" y="75.9">9</text>
<text x="104.7" y="73.4">31</text>
<text x="104.7" y="75.9">33</text>
<text x="113.6" y="73.4">32</text>
<text x="113.6" y="75.9">34</text>
<text x="226.7" y="73.4">21</text>
<text x="227.3" y="75.9">9</text>
<text x="65.8" y="81.3" transform="rotate(-90 65.8 81.3)">31</text>
<text x="68.3" y="81.3" transform="rotate(-90 68.3 81.3)">39</text>
<text x="70.9" y="81.3" transform="rotate(-90 70.9 81.3)">44</text>
<text x="73.4" y="81.3" transform="rotate(-90 73.4 81.3)">49</text>
<text x="75.9" y="81.3" transform="rotate(-90 75.9 81.3)">54</text>
<text x="78.5" y="81.3" transform="rotate(-90 78.5 81.3)">59</text>
<text x="104.7" y="78.5">35</text>
<text x="104.7" y="81">37</text>
<text x="104.7" y="83.6">39</text>
<text x="113.6" y="78.5">36</text>
<text x="113.6" y="81">38</text>
<text x="113.6" y="83.6">40</text>
<text x="226.7" y="78.5">22</text>
<text x="226.7" y="81">10</text>
<text x="226.7" y="83.6">23</text>
<text x="104.7" y="86.1">41</text>
<text x="104.7" y="88.6">43</text>
<text x="113.6" y="86.1">42</text>
<text x="113.6" y="88.6">44</text>
<text x="226.7" y="86.1">11</text>
<text x="226.7" y="88.6">24</text>
<text x="104.7" y="91.2">45</text>
<text x="104.7" y="93.7">47</text>
<text x="113.6" y="91.2">46</text>
<text x="113.6" y="93.7">48</text>
<text x="226.7" y="91.2">12</text>
<text x="226.7" y="93.7">25</text>
<text x="104.7" y="96.3">49</text>
<text x="113.6" y="96.3">50</text>
<text x="226.7" y="96.3">13</text>
<text x="233.4" y="100.4" transform="rotate(-90 233.4 100.4)">0</text>
<text x="160" y="116.6">56</text>
<text x="160" y="119.1">57</text>
<text x="182.8" y="116.6">45</text>
<text x="182.8" y="119.1">46</text>
<text x="160" y="121.7">55</text>
<text x="160" y="124.2">58</text>
<text x="182.8" y="121.7">47</text>
<text x="182.8" y="124.2">48</text>
<text x="160" y="126.7">41</text>
<text x="160" y="129.3">42</text>
<text x="160" y="131.8">37</text>
<text x="182.8" y="126.7">50</text>
<text x="182.8" y="129.3">51</text>
<text x="182.8" y="131.8">52</text>
<text x="160" y="134.4">38</text>
<text x="160" y="136.9">40</text>
<text x="182.8" y="134.4">53</text>
<text x="182.8" y="136.9">43</text>
<text x="160" y="142">63</text>
<text x="160" y="144.5">62</text>
<text x="160" y="147.1">61</text>
<text x="160" y="152.1">60</text>
<text x="160" y="157.2">32</text>
<text x="160" y="159.8">35</text>
<text x="182.8" y="157.2">33</text>
<text x="182.8" y="159.8">34</text>
<text x="160" y="162.3">36</text>
</g>
<g font-size="1.8" fill="#0f0f0f">
<text x="125.6" y="35.2">DB0</text>
<text x="125.6" y="37.8">DB1</text>
<text x="125.6" y="40.3">DB2</text>
<text x="125.6" y="47.9">DB5</text>
<text x="125.6" y="45.4">DB4</text>
<text x="125.6" y="42.8">DB3</text>
<text x="125.6" y="53">DB7</text>
<text x="125.6" y="50.5">DB6</text>
<text x="87.5" y="58.1">D24</text>
<text x="125.5" y="55.5">DBP</text>
<text x="87.5" y="63.2">D26</text>
<text x="87.5" y="65.7">D27</text>
<text x="87.5" y="60.6">D25</text>
<text x="87.5" y="68.2">D28</text>
<text x="87.5" y="70.8">D29</text>
<text x="200.7" y="68.2">DBP</text>
<text x="200.7" y="70.8">DB0</text>
<text x="87.5" y="73.3">D30</text>
<text x="87.5" y="75.9">D31</text>
<text x="200.7" y="73.3">DB1</text>
<text x="200.7" y="80.9">DB3</text>
<text x="200.7" y="83.5">DB4</text>
<text x="200.7" y="78.4">DB2</text>
<text x="200.7" y="86">DB5</text>
<text x="200.7" y="91.1">DB6</text>
<text x="200.7" y="96.2">DB7</text>
<text x="94.6" y="111.4">D3SCSI</text>
<text x="191.6" y="119">DB1</text>
<text x="191.6" y="116.5">DB0</text>
<text x="191.6" y="124.1">DB3</text>
<text x="191.6" y="121.6">DB2</text>
<text x="191.6" y="126.7">DB4</text>
<text x="191.6" y="129.2">DB5</text>
<text x="191.6" y="131.7">DB6</text>
<text x="191.6" y="136.8">DBP</text>
<text x="191.6" y="134.3">DB7</text>
<text x="134.6" y="141.9">A4</text>
<text x="134.6" y="147">A6</text>
<text x="134.6" y="144.4">A5</text>
</g>
<g font-size="1.8" fill="#840084">
<text x="75.9" y="52.8">SCSI,</text>
<text x="82.3" y="52.8">SCC</text>
<text x="87.5" y="52.8">Common</text>
<text x="97.1" y="52.8">Signals</text>
<text x="76" y="55.2">337S8580</text>
<text x="81.3" y="109.1">B140-E3</text>
<text x="167.8" y="111.4">337S8580</text>
<text x="170.3" y="109">SCSI</text>
</g>
</svg>
